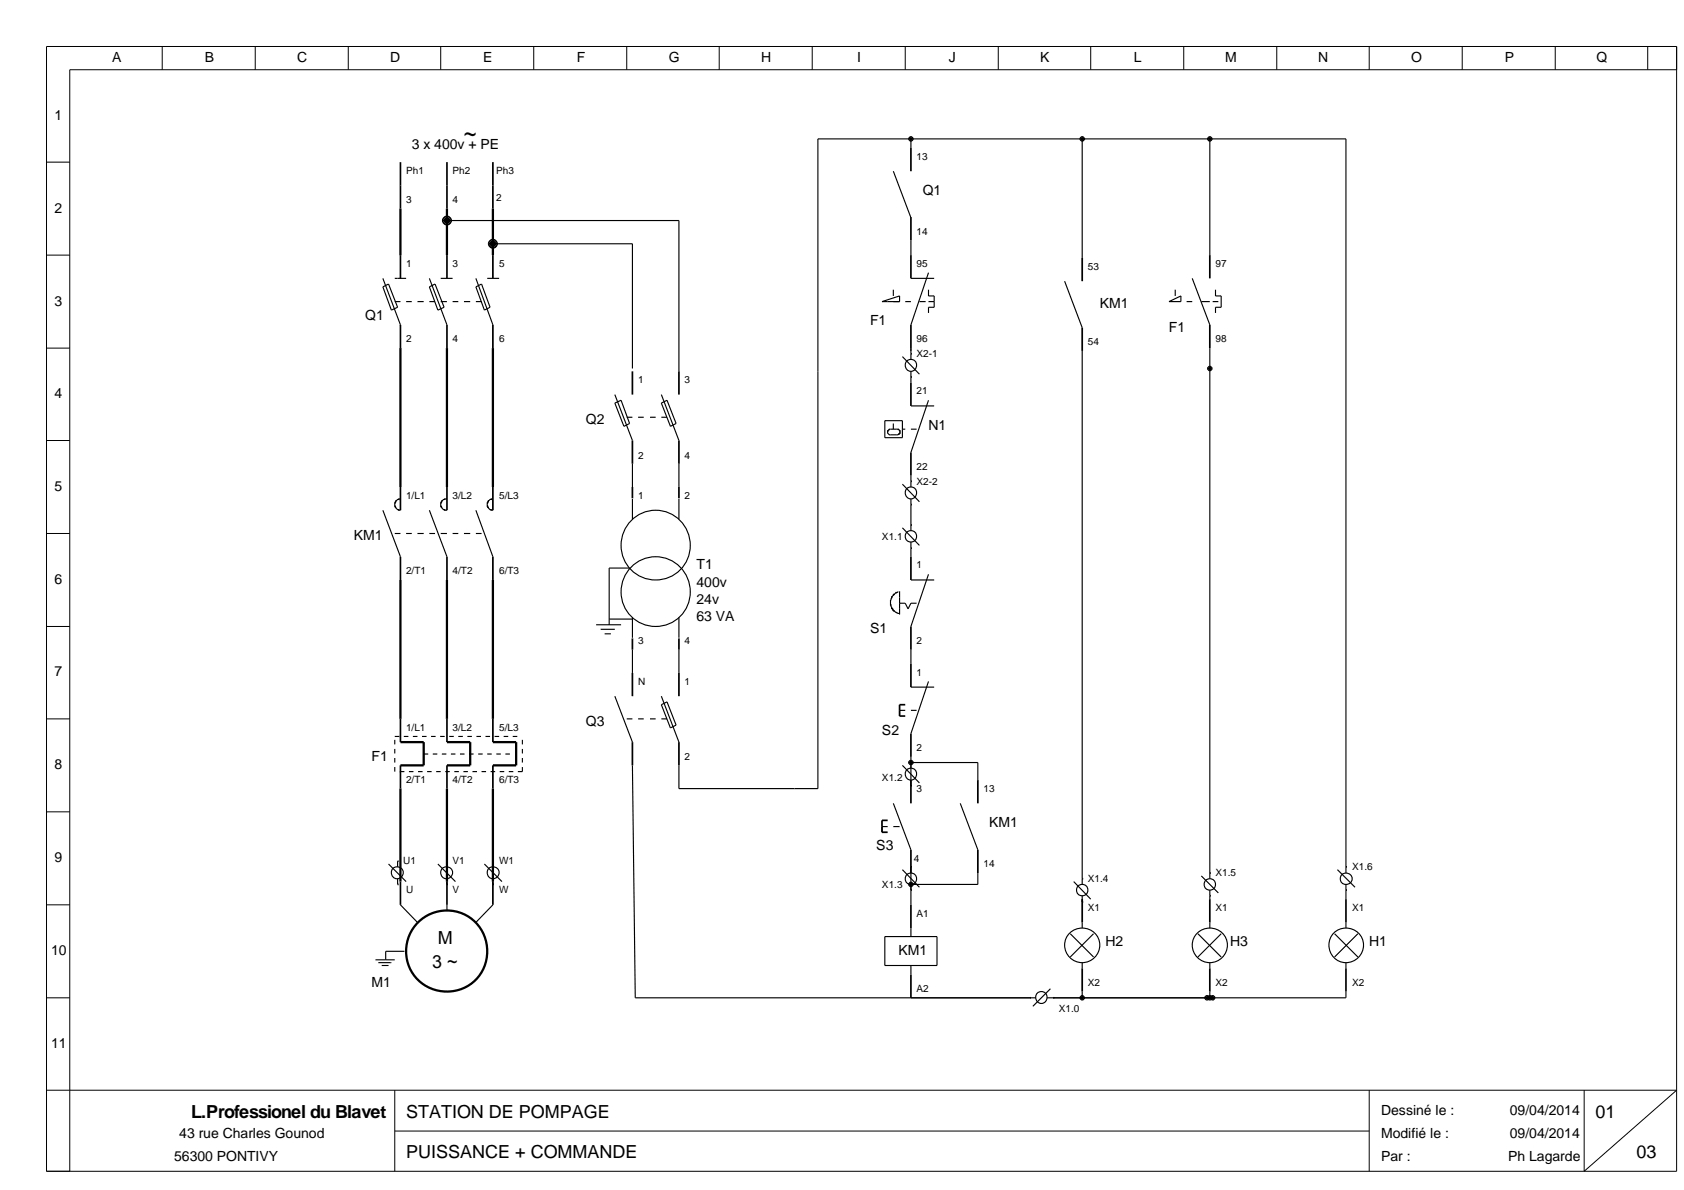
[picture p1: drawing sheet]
<svg xmlns="http://www.w3.org/2000/svg" width="297mm" height="210mm" viewBox="0 0 297 210" stroke-linecap="round" stroke-linejoin="round" font-family="sans-serif">
<g fill="none" stroke="#000" stroke-width=".3">
<path d="M70.6 28.6v8.2M78.8 28.6v8.2M86.9 28.6v8.2M160.6 26.1v4.1M160.6 38.3v4.1M70.6 45v4.1M70.6 57.3v4.1M78.8 45v4.1M78.8 57.3v4.1M86.9 45v4.1M86.9 57.3v4.1M160.6 45v4.1"/>
<path d="M160.6 57.3v4.1M190.8 45.5v4.1M190.8 57.8v4.1M213.3 45v4.1M213.3 57.3v4.1M111.5 65.5v4.1M111.5 77.7v4.1M119.7 65.5v4.1M119.7 77.7v4.1M160.6 62.4h.1M160.6 66.5h.1M160.6 67.5v4.1"/>
<path d="M160.6 79.8v4.1M70.6 85.9v4.1M70.6 98.2v4.1M78.8 85.9v4.1M78.8 98.2v4.1M86.9 85.9v4.1M86.9 98.2v4.1M111.5 85.9v2M119.7 85.9v2M160.6 92.6h.1M160.6 96.7h.1M160.6 84.9h.1"/>
<path d="M160.6 89h.1M160.6 98.2v4.1M111.5 112.6v2M111.5 118.7v4.1M119.7 112.6v2M119.7 118.7v4.1M160.6 110.5v4.1M160.6 117.1v4.1M70.6 126.8v4.1M70.6 135v4.1M78.8 126.8v4.1M78.8 135v4.1"/>
<path d="M86.9 126.8v4.1M86.9 135v4.1M111.5 130.9v4.1M119.7 130.9v4.1M159.6 124.3h-1v2h1M160.6 134.5h.1M160.6 138.6h.1M160.6 129.4v4.1M160.6 137.6v4.1M172.4 137.6v4.1M70.1 151.9h.1M70.1 156h.1"/>
<path d="M70.6 155.5v4.1M78.8 151.9h.1M78.8 156h.1M78.8 155.5v4.1M86.9 151.9h.1M86.9 156h.1M86.9 155.5v4.1M156.5 144.7h-1v2.1h1M160.6 152.9h.1M160.6 157h.1M160.6 149.9v4.1M160.6 159.6v4.1"/>
<path d="M172.4 149.9v4.1M190.8 155h.1M190.8 159.1h.1M190.8 158.6v4.1M213.3 154h.1M213.3 158h.1M213.3 158.6v4.1M237.3 152.9h.1M237.3 157h.1M237.3 158.6v4.1M160.6 171.9v4.1M181.6 176h.1"/>
<path d="M185.7 176h.1M190.8 170.8v4.1M213.3 170.8v4.1M237.3 170.8v4.1"/>
</g>
<g fill="none" stroke="#000" stroke-width=".2">
<path d="M78.8 38.9h40.9v26.6M157.5 30.2l3.1 8.2M160.6 24.5v1.6M190.8 24.5v21M213.3 24.5v20.5M67.5 49.1l3.1 8.2M67.5 50.6l1-.5 1.6 4.1-1.1 .5zM69.6 53.2h1M69.6 49.1h2M71.6 53.2h1M73.6 53.2h1.1M75.7 49.1l3.1 8.2"/>
<path d="M75.7 53.2h1M75.7 50.6l1-.5 1.6 4.1-1.1 .5zM77.7 53.2h1.1M77.7 49.1h2.1M79.8 53.2h1M81.8 53.2h1.1M83.9 49.1l3 8.2M83.9 53.2h1M83.9 50.6l1-.5 1.5 4.1-1 .5zM85.9 49.1h2.1M86.9 43h24.6v22M155.5 53.2l3.1-1v1z"/>
<path d="M157.5 51.1v1.1M159.6 53.2h1M160.6 49.1h4.1M160.6 42.4v2.6M162.1 53.2h1.1M163.7 53.2h1M163.7 48.1l-3.1 9.2M163.7 51.1v1.1h1v2h-1v1M187.7 49.6l3.1 8.2M206.1 53.2l2.1-1v1zM207.2 51.1v1.1M209.2 53.2h1"/>
<path d="M210.2 49.1l3.1 8.2M211.8 53.2h1.5M213.8 53.2h1M214.3 51.1v1.1h1v2h-1v1M108.4 69.6l3.1 8.1M108.4 71.1l1.1-.5 1.5 4.1-1 .5zM110.5 73.6h1M112.5 73.6h1M114.6 73.6h1M116.6 69.6l3.1 8.1M116.6 73.6h1M116.6 71.1l1-.5 1.6 4.1-1 .5z"/>
<path d="M156 74.2h3.1v3h-3.1zM156.7 75.8l.1-.1h1.2a.4 .4 0 0 1 .6 .3 .34 .34 0 0 1 .1 .4 .34 .34 0 0 1-.3 .2l-.1 .1h-1.3a.5 .5 0 0 1-.5-.3 .5 .5 0 0 1 .2-.6zM157.5 74.7v1M159.1 75.7h.5M159.1 62.9l3 3.1M160.6 63.4a1.05 1.05 0 0 0-1 1 1.05 1.05 0 0 0 1 1.1M160.6 63.4a1.05 1.05 0 0 1 1 1 1.05 1.05 0 0 1-1 1.1M160.6 61.4v2M160.6 65.5v2M160.6 71.6h4.1M160.6 75.7h1M163.7 70.6l-3.1 9.2"/>
<path d="M190.8 61.9v94.1M213.3 61.4v93.6M67.5 90l3.1 8.2M69.6 94.1h1M70.6 88a1 1 0 0 0-.9 .6 1 1 0 0 0 .2 1.1l.4 .3h.3M71.6 94.1h1M73.6 94.1h1.1M75.7 90l3.1 8.2M75.7 94.1h1M77.7 94.1h1.1M78.8 88h-.1a1 1 0 0 0-.9 .6 1 1 0 0 0 .2 1.1l.4 .3h.4M79.8 94.1h1"/>
<path d="M81.8 94.1h1.1M83.9 90l3 8.2M83.9 94.1h1M86.9 88a1 1 0 0 0-.9 .6 1 1 0 0 0 .2 1.1l.4 .3h.3M111.5 81.8v4.1M111.5 88v3.6M119.7 81.8v4.1M119.7 88v3.6M159.1 93.1l3 3.1M159.1 85.4l3 3.1M160.6 93.6a1 1 0 0 0-1 1 1 1 0 0 0 1 1M160.6 93.6a1 1 0 0 1 1 1 1 1 0 0 1-1 1"/>
<path d="M160.6 85.9a1.05 1.05 0 0 0-1 1.1 1.05 1.05 0 0 0 1 1M160.6 85.9a1.05 1.05 0 0 1 1 1.1 1.05 1.05 0 0 1-1 1M160.6 83.9v2M160.6 88v5.6M160.6 95.6v2.6M105.1 110.2h4.4M105.9 111h2.5M106.6 111.8h1.1M107.4 109.2h4.1M111 100.2h-3.6v10M111.5 108.9v3.6M111.5 114.6v4.1"/>
<path d="M119.7 108.9v3.6M119.7 114.6v4.1M158.4 104.4h-.1a2.09 2.09 0 0 0-.9 3.1l.5 .5 .6 .2M158.6 104.3v4.1M158.6 106.4h1l.5 1 .5-1h1M160.6 102.3h4.1M160.6 114.6v2.5M163.7 101.3l-3.1 9.2M69.6 129.9h.8M69.6 130.5v.8M69.6 132.1v.8M69.6 133.7v.8"/>
<path d="M69.6 135.3v.8M70.5 136.1h.8M71.2 129.9h.8M72.1 136.1h.8M72.8 129.9h.8M73.7 136.1h.8M74.4 129.9h.8M74.7 133h.8M75.3 136.1h.8M76 129.9h.8M76.3 133h.8M76.9 136.1h.8"/>
<path d="M77.6 129.9h.8M77.9 133h.8M78.5 136.1h.8M79.2 129.9h.8M79.5 133h.8M80.1 136.1h.8M80.8 129.9h.8M81.1 133h.8M81.7 136.1h.8M82.4 129.9h.8M82.7 133h.8M83.3 136.1h.8"/>
<path d="M84 129.9h.8M84.3 133h.8M84.9 136.1h.8M85.6 129.9h.8M85.9 133h.8M86.5 136.1h.8M87.2 129.9h.8M87.5 133h.8M88.1 136.1h.8M88.8 129.9h.8M89.1 133h.8M89.7 136.1h.8"/>
<path d="M90.4 129.9h.8M92.1 130.5v.8M92.1 132.1v.8M92.1 133.7v.8M92.1 135.3v.8h-.8M108.4 122.8l3.1 8.1M110.5 126.8h1M111.5 135l.5 41h70.6M112.5 126.8h1M114.6 126.8h1M116.6 122.8l3.1 8.1M116.6 126.8h1"/>
<path d="M116.6 124.3l1-.5 1.6 4.1-1 .5zM119.7 135v4.1h24.5v-114.6h93.1v129.5M159.1 135l3 3.1M159.6 125.3h-1v1M160.6 121.2h4.1M160.6 125.3h1M160.6 133.5v5.1M160.6 134.5h11.8v3.1M163.7 120.2l-3.1 9.2M68.5 152.4l3.1 3.1M70.1 151.9v1M70.1 155v1"/>
<path d="M70.6 159.6l3 3.1M77.2 152.4l3.1 3.1M78.8 151.9v1M78.8 155v1M78.8 159.6v1M85.4 152.4l3.1 3.1M86.9 152.9a1.05 1.05 0 0 0-1 1 1.05 1.05 0 0 0 1 1.1M86.9 152.9a1.05 1.05 0 0 1 1.1 1 1.05 1.05 0 0 1-1.1 1.1M86.9 159.6l-3 3.1M86.9 151.9v1M86.9 155v1M156.5 145.8h-1v1"/>
<path d="M157.5 141.7l3.1 8.2M157.5 145.8h1.1M159.1 153.4l3 3.1M160.6 152.9v6.7M169.3 141.7l3.1 8.2M172.4 154v2h-11.8M189.3 155.5l3 3.1M190.8 156a1 1 0 0 0-1 1 1 1 0 0 0 1 1M190.8 156a1 1 0 0 1 1 1 1 1 0 0 1-1 1M190.8 158v1.1M211.8 154.5l3 3M213.3 155a1 1 0 0 0-1 1 1 1 0 0 0 1 1"/>
<path d="M213.3 155a1 1 0 0 1 1 1 1 1 0 0 1-1 1M213.3 157v1.6M235.8 153.4l3.1 3.1M237.3 154a1 1 0 0 0-1 1 1 1 0 0 0 1 1M237.3 154a1 1 0 0 1 1.1 1 1 1 0 0 1-1.1 1M237.3 156v2.6M66.2 169.3h3.4M66.7 169.8h2.3M67.3 170.3h1.2M71.3 167.8h-3.3v1.5M156 165.2h9.2v5.1h-9.2zM160.6 163.7v1.5"/>
<path d="M160.6 170.3v1.6M185.2 174.4l-3.1 3.1M188.7 164.7l4.1 4.1M190.8 163.7a3.1 3.1 0 0 0-3.1 3 3.1 3.1 0 0 0 3.1 3.1M190.8 163.7a3.1 3.1 0 0 1 3.1 3 3.1 3.1 0 0 1-3.1 3.1M190.8 162.7v1M190.8 169.8v1M190.8 174.9v1.1M192.8 164.7l-4.1 4.1M211.2 164.7l4.1 4.1M213.3 163.7a3.1 3.1 0 0 0-3.1 3 3.1 3.1 0 0 0 3.1 3.1M213.3 163.7a3.1 3.1 0 0 1 3.1 3 3.1 3.1 0 0 1-3.1 3.1"/>
<path d="M213.3 162.7v1M213.3 169.8v1M213.3 174.9v1.1M215.3 164.7l-4.1 4.1M235.3 164.7l4.1 4.1M237.3 163.7a3.1 3.1 0 0 0-3 3 3.1 3.1 0 0 0 3 3.1M237.3 163.7a3.1 3.1 0 0 1 3.1 3 3.1 3.1 0 0 1-3.1 3.1M237.3 174.9v1.1h-52.7M237.3 162.7v1M237.3 169.8v1M239.4 164.7l-4.1 4.1"/>
<circle cx="115.6" cy="96.2" r="6.1"/>
<circle cx="115.6" cy="104.4" r="6.1"/>
<circle cx="160.6" cy="136.5" r="1.04"/>
<circle cx="70" cy="153.9" r="1.04"/>
<circle cx="78.7" cy="153.9" r="1.04"/>
<circle cx="160.6" cy="155" r="1.01"/>
<circle cx="183.6" cy="175.9" r="1.04"/>
</g>
<g fill="none" stroke="#000" stroke-width=".4">
<path d="M70.6 36.8v8.2M78.8 36.8v8.2M86.9 36.8v8.2M70.6 61.4v24.5M78.8 61.4v24.5M86.9 61.4v24.5M70.6 102.3v24.5M78.8 102.3v24.5M86.9 102.3v24.5M70.6 130.9h4.1v4.1h-4.1M70.6 139.1v16.4M78.8 130.9h4.1v4.1h-4.1"/>
<path d="M78.8 139.1v16.4M86.9 130.9h4.1v4.1h-4.1M86.9 139.1v16.4"/>
<circle cx="78.8" cy="167.8" r="7.2"/>
</g>
<g fill="#000" stroke="#000" stroke-width=".18">
<path d="M78.2 38.4l.6-.3-.8 .8zM78.8 38.1a.86 .86 0 0 1 .8 .8zM78.8 39.7l.8-.8a.86 .86 0 0 1-.8 .8zM78 38.9l.8 .8a.86 .86 0 0 1-.8-.8z"/>
<path d="M160.3 24.3l.3-.2-.4 .4zM160.6 24.1l.2 .1 .2 .3zM161 24.5l-.2 .3-.2 .1zM160.2 24.5l.4 .4-.3-.2z"/>
<path d="M190.6 24.2l.2-.1-.4 .4zM190.8 24.1l.2 .1 .2 .3zM191.2 24.5l-.1 .2-.3 .2zM190.4 24.5l.4 .4-.2-.1z"/>
<path d="M213 24.3l.3-.2-.4 .4zM213.3 24.1l.2 .1 .2 .3zM213.7 24.5l-.2 .3-.2 .1zM212.9 24.5l.4 .4-.3-.2z"/>
<path d="M86.4 42.5l.5-.3-.8 .8zM86.9 42.2a.86 .86 0 0 1 .8 .8zM86.9 43.8l.8-.8a.86 .86 0 0 1-.8 .8zM86.1 43l.8 .8a.86 .86 0 0 1-.8-.8z"/>
<path d="M213 64.8l.3-.2-.4 .4zM213.3 64.6l.2 .1 .2 .3zM213.7 65l-.2 .3-.2 .1zM212.9 65l.4 .4-.2-.1z"/>
<path d="M160.3 134.3l.3-.2-.4 .4zM160.6 134.1l.2 .1 .2 .3zM160.6 134.9l.4-.4-.2 .3zM160.2 134.5l.4 .4-.3-.2z"/>
<path d="M160.3 155.8l.3-.2-.4 .4zM160.6 155.6l.2 .1 .2 .3zM160.6 156.4l.4-.4-.1 .2zM160.2 156l.4 .4-.3-.2z"/>
<path d="M190.6 175.7l.2-.1-.4 .4zM190.8 175.6l.3 .2 .1 .2zM190.8 176.4l.4-.4-.2 .3zM190.4 176l.4 .4-.2-.1z"/>
<path d="M212.5 175.8l.3-.2-.4 .4zM212.8 175.6l.2 .1 .2 .3zM213.2 176l-.2 .3-.2 .1zM212.4 176l.4 .4-.2-.1z"/>
<path d="M213 175.8l.3-.2-.4 .4zM213.3 175.6l.2 .1 .2 .3zM213.3 176.4l.4-.4-.2 .3zM212.9 176l.4 .4-.2-.1z"/>
<path d="M213.6 175.7l.2-.1-.4 .4zM213.8 175.6l.3 .2 .1 .2zM213.8 176.4l.4-.4-.2 .3zM213.4 176l.4 .4-.2-.1z"/>
</g>
<path d="M78.8 38.1l.8 .8-.8 .8-.8-.8zM160.2 24.5l.4-.4 .4 .4-.4 .4zM190.8 24.1l.4 .4-.4 .4-.4-.4zM212.9 24.5l.4-.4 .4 .4-.4 .4zM86.9 42.2l.8 .8-.8 .8-.8-.8zM212.9 65l.4-.4 .4 .4-.4 .4zM160.2 134.5l.4-.4 .4 .4-.4 .4zM160.2 156l.4-.4 .4 .4-.4 .4zM190.8 175.6l.4 .4-.4 .4-.4-.4zM212.4 176l.4-.4 .4 .4-.4 .4zM212.9 176l.4-.4 .4 .4-.4 .4zM213.8 175.6l.4 .4-.4 .4-.4-.4z" fill="#000"/>
<g fill="none" stroke="#000" stroke-width=".18">
<path d="M8.2 8.2h287.4v198.4h-287.4zM28.6 8.2v4.1M45 8.2v4.1M61.4 8.2v4.1M77.7 8.2v4.1M94.1 8.2v4.1M110.5 8.2v4.1M126.8 8.2v4.1M143.2 8.2v4.1M159.6 8.2v4.1M176 8.2v4.1M192.3 8.2v4.1"/>
<path d="M208.7 8.2v4.1M225.1 8.2v4.1M241.4 8.2v4.1M257.8 8.2v4.1M274.2 8.2v4.1M290.5 8.2v4.1M295.6 12.3h-283.3v194.3M8.2 28.6h4.1M8.2 45h4.1M8.2 61.4h4.1M8.2 77.7h4.1M8.2 94.1h4.1"/>
<path d="M8.2 110.5h4.1M8.2 126.8h4.1M8.2 143.2h4.1M8.2 159.6h4.1M8.2 176h4.1M8.2 192.3h287.4l-16.3 14.3v-14.3M69.6 192.3v14.3M69.6 199.5h171.8M241.4 192.3v14.3"/>
</g>
<text font-size="3.9" x="81.8" y="25">~</text>
<g font-size="3.2">
<text x="77.2" y="166.6">M</text>
<text x="76.2" y="170.7">3 ~</text>
<text x="33.7" y="197.2">L.Professionel du Blavet</text>
<text x="71.6" y="197.2">STATION DE POMPAGE</text>
<text x="281.3" y="197.2">01</text>
<text x="71.6" y="204.3">PUISSANCE + COMMANDE</text>
<text x="288.5" y="204.3">03</text>
</g>
<g font-size="2.5">
<text x="19.8" y="10.9">A</text>
<text x="36.1" y="10.9">B</text>
<text x="52.4" y="10.9">C</text>
<text x="68.8" y="10.9">D</text>
<text x="85.2" y="10.9">E</text>
<text x="101.7" y="10.9">F</text>
<text x="117.9" y="10.9">G</text>
<text x="134.2" y="10.9">H</text>
<text x="151.1" y="10.9">I</text>
<text x="167.3" y="10.9">J</text>
<text x="183.4" y="10.9">K</text>
<text x="199.9" y="10.9">L</text>
<text x="216" y="10.9">M</text>
<text x="232.4" y="10.9">N</text>
<text x="248.8" y="10.9">O</text>
<text x="265.3" y="10.9">P</text>
<text x="281.5" y="10.9">Q</text>
<text x="9.6" y="21.1">1</text>
<text x="72.6" y="26.2">3 x 400v + PE</text>
<text x="162.7" y="34.4">Q1</text>
<text x="9.6" y="37.5">2</text>
<text x="9.6" y="53.9">3</text>
<text x="64.4" y="56.4">Q1</text>
<text x="153.4" y="57.4">F1</text>
<text x="193.9" y="54.4">KM1</text>
<text x="206.1" y="58.5">F1</text>
<text x="9.6" y="70.2">4</text>
<text x="103.3" y="74.8">Q2</text>
<text x="163.7" y="75.8">N1</text>
<text x="9.6" y="86.6">5</text>
<text x="62.4" y="95.3">KM1</text>
<text x="122.8" y="100.4">T1</text>
<text x="9.6" y="103">6</text>
<text x="122.8" y="103.5">400v</text>
<text x="122.8" y="106.5">24v</text>
<text x="122.8" y="109.6">63 VA</text>
<text x="153.4" y="111.7">S1</text>
<text x="9.6" y="119.3">7</text>
<text x="103.3" y="128">Q3</text>
<text x="155.5" y="129.6">S2</text>
<text x="9.6" y="135.7">8</text>
<text x="65.5" y="134.2">F1</text>
<text x="174.4" y="145.9">KM1</text>
<text x="9.6" y="152.1">9</text>
<text x="154.5" y="150">S3</text>
<text x="194.9" y="166.9">H2</text>
<text x="216.9" y="166.9">H3</text>
<text x="241.4" y="166.9">H1</text>
<text x="9" y="168.4">10</text>
<text x="158.4" y="168.4">KM1</text>
<text x="65.5" y="174.1">M1</text>
<text x="9" y="184.8">11</text>
<text x="243.5" y="196.6">Dessiné le :</text>
<text x="266.2" y="196.6">09/04/2014</text>
<text x="31.6" y="200.7">43 rue Charles Gounod</text>
<text x="243.5" y="200.7">Modifié le :</text>
<text x="266.2" y="200.7">09/04/2014</text>
<text x="30.7" y="204.7">56300 PONTIVY</text>
<text x="243.5" y="204.7">Par :</text>
<text x="265.9" y="204.7">Ph Lagarde</text>
</g>
<g font-size="1.8">
<text x="161.6" y="28.2">13</text>
<text x="71.6" y="30.7">Ph1</text>
<text x="71.6" y="35.9">3</text>
<text x="79.8" y="30.7">Ph2</text>
<text x="79.8" y="35.9">4</text>
<text x="87.5" y="30.7">Ph3</text>
<text x="87.5" y="35.4">2</text>
<text x="161.6" y="41.5">14</text>
<text x="71.6" y="47.1">1</text>
<text x="79.8" y="47.1">3</text>
<text x="88" y="47.1">5</text>
<text x="161.6" y="47.1">95</text>
<text x="191.8" y="47.6">53</text>
<text x="214.3" y="47.1">97</text>
<text x="71.6" y="60.4">2</text>
<text x="79.8" y="60.4">4</text>
<text x="88" y="60.4">6</text>
<text x="161.6" y="60.4">96</text>
<text x="161.6" y="63">X2-1</text>
<text x="191.8" y="60.9">54</text>
<text x="214.3" y="60.4">98</text>
<text x="112.5" y="67.6">1</text>
<text x="120.7" y="67.6">3</text>
<text x="161.6" y="69.6">21</text>
<text x="112.5" y="80.9">2</text>
<text x="120.7" y="80.9">4</text>
<text x="161.6" y="82.9">22</text>
<text x="71.6" y="88">1/L1</text>
<text x="79.8" y="88">3/L2</text>
<text x="88" y="88">5/L3</text>
<text x="112.5" y="88">1</text>
<text x="120.7" y="88">2</text>
<text x="161.6" y="85.5">X2-2</text>
<text x="155.5" y="95.2">X1.1</text>
<text x="71.6" y="101.3">2/T1</text>
<text x="79.8" y="101.3">4/T2</text>
<text x="88" y="101.3">6/T3</text>
<text x="161.6" y="100.3">1</text>
<text x="112.5" y="113.6">3</text>
<text x="120.7" y="113.6">4</text>
<text x="161.6" y="113.6">2</text>
<text x="161.6" y="119.2">1</text>
<text x="112.5" y="120.8">N</text>
<text x="120.7" y="120.8">1</text>
<text x="71.6" y="129">1/L1</text>
<text x="79.8" y="129">3/L2</text>
<text x="88" y="129">5/L3</text>
<text x="120.7" y="134.1">2</text>
<text x="155.5" y="137.7">X1.2</text>
<text x="161.6" y="132.5">2</text>
<text x="71.6" y="138.2">2/T1</text>
<text x="79.8" y="138.2">4/T2</text>
<text x="88" y="138.2">6/T3</text>
<text x="161.6" y="139.7">3</text>
<text x="173.4" y="139.7">13</text>
<text x="71.1" y="152.5">U1</text>
<text x="79.8" y="152.5">V1</text>
<text x="88" y="152.5">W1</text>
<text x="161.1" y="152">4</text>
<text x="173.4" y="153">14</text>
<text x="191.8" y="155.6">X1.4</text>
<text x="214.3" y="154.5">X1.5</text>
<text x="238.4" y="153.5">X1.6</text>
<text x="71.6" y="157.6">U</text>
<text x="79.8" y="157.6">V</text>
<text x="88" y="157.6">W</text>
<text x="155.5" y="156.6">X1.3</text>
<text x="161.6" y="161.7">A1</text>
<text x="191.8" y="160.7">X1</text>
<text x="214.3" y="160.7">X1</text>
<text x="238.4" y="160.7">X1</text>
<text x="191.8" y="174">X2</text>
<text x="214.3" y="174">X2</text>
<text x="238.4" y="174">X2</text>
<text x="161.6" y="175">A2</text>
<text x="186.7" y="178.6">X1.0</text>
</g>
</svg>
